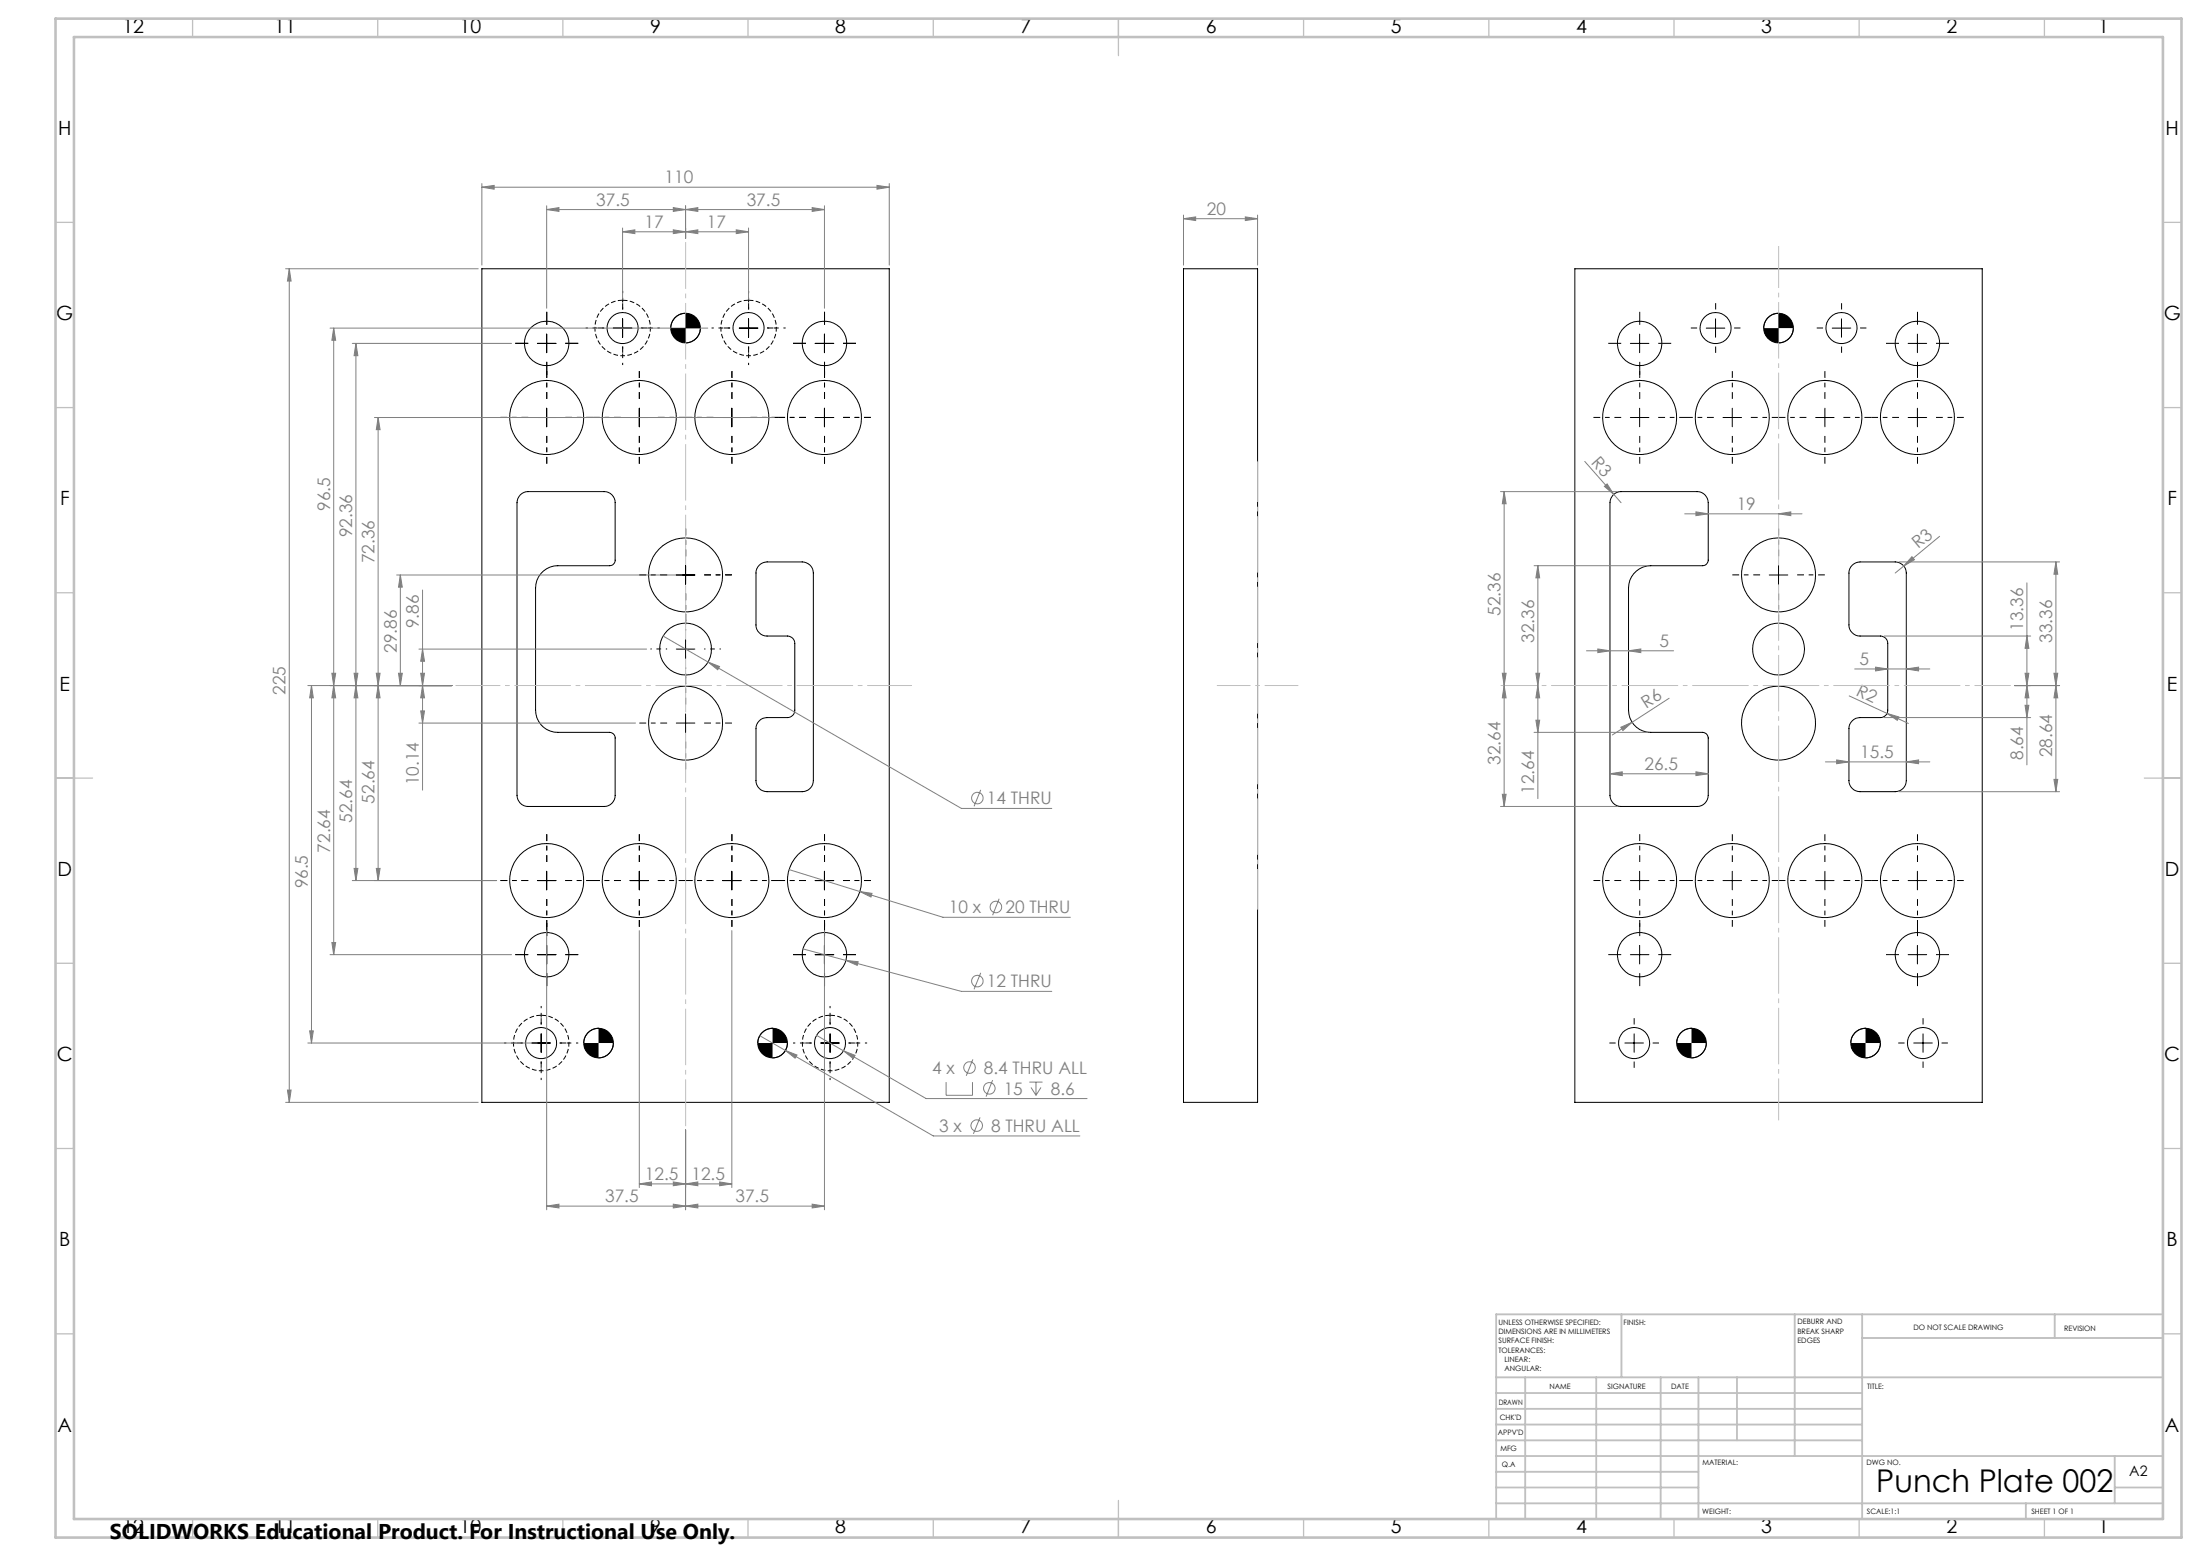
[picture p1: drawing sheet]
<svg xmlns="http://www.w3.org/2000/svg" width="594mm" height="420mm" viewBox="0 0 594 420" stroke-linecap="round" stroke-linejoin="round" font-family="sans-serif">
<path d="M168.1 81a7.5 7.5 0 0 1 6.7 10.9 7.5 7.5 0 0 1-12.8 1 7.5 7.5 0 0 1 5-11.8l1.1-.1M202.1 81a7.5 7.5 0 0 1 6.7 10.9 7.5 7.5 0 0 1-12.8 1 7.5 7.5 0 0 1 5-11.8l1.1-.1M146.1 274a7.5 7.5 0 0 1 6.7 10.9 7.5 7.5 0 0 1-12.8 1 7.5 7.5 0 0 1 5-11.8l1.1-.1M224.1 274a7.5 7.5 0 0 1 6.7 10.9 7.5 7.5 0 0 1-12.8 1 7.5 7.5 0 0 1 5-11.8l1.1-.1" fill="none" stroke="#000" stroke-width=".27" stroke-dasharray="1.3 .6" stroke-linecap="butt"/>
<g fill="none" stroke="#000" stroke-width=".27">
<path d="M130.1 72.5h110v225.1h-110zM319.5 72.5h20v225.1h-20zM425.2 72.5h110v225.1h-110zM145.1 92.7h5M147.6 90.2v5M165.6 88.6h5M168.1 86.1v4.9M185.1 84.5a4 4 0 0 0-4 4.1M189.1 88.6a4 4 0 0 1-4 4M199.6 88.6h5M202.1 86.1v4.9M220.1 92.7h5"/>
<path d="M222.6 90.2v5M440.2 92.7h5M442.7 90.2v5M460.7 88.6h5M463.2 86.1v4.9M480.2 84.5a4 4 0 0 0-4 4.1M484.2 88.6a4 4 0 0 1-4 4M494.7 88.6h5M497.2 86.1v4.9M515.2 92.7h5M517.7 90.2v5M145.1 112.7h5"/>
<path d="M147.6 110.2v5M170.1 112.7h5M172.6 110.2v5M195.1 112.7h5M197.6 110.2v5M220.1 112.7h5M222.6 110.2v5M440.2 112.7h5M442.7 110.2v5M465.2 112.7h5M467.7 110.2v5M490.2 112.7h5"/>
<path d="M492.7 110.2v5M515.2 112.7h5M517.7 110.2v5M140.5 133.6a2.87 2.87 0 0 1 2.1-.9h20.5a2.95 2.95 0 0 1 3 3v15.5a1.51 1.51 0 0 1-1.5 1.5h-14a6 6 0 0 0-6 6v33a6 6 0 0 0 6 6h14a1.51 1.51 0 0 1 1.5 1.5v15.5a2.95 2.95 0 0 1-3 3h-20.5a3 3 0 0 1-3-3v-79a3.1 3.1 0 0 1 .9-2.1zM435.6 133.6a2.87 2.87 0 0 1 2.1-.9h20.5a3 3 0 0 1 3 3v15.5a1.57 1.57 0 0 1-1.5 1.5h-14a6 6 0 0 0-6 6v33a6 6 0 0 0 6 6h14a1.57 1.57 0 0 1 1.5 1.5v15.5a3 3 0 0 1-3 3h-20.5a3 3 0 0 1-3-3v-79a3.1 3.1 0 0 1 .9-2.1zM182.6 155.2h5M185.1 152.7v5M205 152.6a3.1 3.1 0 0 1 2.1-.9h9.5a3 3 0 0 1 3 3v56a3 3 0 0 1-3 3h-9.5a3 3 0 0 1-3-3v-14a3 3 0 0 1 3-3h5.5a1.99 1.99 0 0 0 2-2v-18a1.99 1.99 0 0 0-2-2h-5.5a3 3 0 0 1-3-3v-14a2.87 2.87 0 0 1 .9-2.1zM477.7 155.2h5M480.2 152.7v5M500.1 152.6a3.1 3.1 0 0 1 2.1-.9h9.5a3 3 0 0 1 3 3v56a3 3 0 0 1-3 3h-9.5a3 3 0 0 1-3-3v-14a3 3 0 0 1 3-3h5.5a1.99 1.99 0 0 0 2-2v-18a1.99 1.99 0 0 0-2-2h-5.5a3 3 0 0 1-3-3v-14a2.87 2.87 0 0 1 .9-2.1zM182.6 175.2h5"/>
<path d="M185.1 172.7v5M182.6 195.2h5M185.1 192.7v5M145.1 237.7h5M147.6 235.2v5M170.1 237.7h5M172.6 235.2v5M195.1 237.7h5M197.6 235.2v5M220.1 237.7h5M222.6 235.2v5M440.2 237.7h5"/>
<path d="M442.7 235.2v5M465.2 237.7h5M467.7 235.2v5M490.2 237.7h5M492.7 235.2v5M515.2 237.7h5M517.7 235.2v5M145.1 257.7h5M147.6 255.2v5M220.1 257.7h5M222.6 255.2v5M440.2 257.7h5"/>
<path d="M442.7 255.2v5M515.2 257.7h5M517.7 255.2v5M146.1 279.1v4.9M161.6 277.5a4 4 0 0 0-4 4M208.6 277.5a4 4 0 0 0-4 4M224.1 279.1v4.9M441.2 279.1v4.9M456.7 277.5a4 4 0 0 0-4 4M503.7 277.5a4 4 0 0 0-4 4M519.2 279.1v4.9M143.6 281.5h5"/>
<path d="M165.6 281.5a4 4 0 0 1-4 4.1M212.6 281.5a4 4 0 0 1-4 4.1M221.6 281.5h5M438.7 281.5h5M460.7 281.5a4 4 0 0 1-4 4.1M507.7 281.5a4 4 0 0 1-4 4.1M516.7 281.5h5"/>
<circle cx="147.6" cy="92.7" r="6"/>
<circle cx="168.1" cy="88.6" r="4.2"/>
<circle cx="185.1" cy="88.5" r="4"/>
<circle cx="202.1" cy="88.6" r="4.2"/>
<circle cx="222.6" cy="92.7" r="6"/>
<circle cx="442.7" cy="92.7" r="6"/>
<circle cx="463.2" cy="88.6" r="4.2"/>
<circle cx="480.2" cy="88.5" r="4"/>
<circle cx="497.2" cy="88.6" r="4.2"/>
<circle cx="517.7" cy="92.7" r="6"/>
<circle cx="147.6" cy="112.7" r="10"/>
<circle cx="172.6" cy="112.7" r="10"/>
<circle cx="197.6" cy="112.7" r="10"/>
<circle cx="222.6" cy="112.7" r="10"/>
<circle cx="442.7" cy="112.7" r="10"/>
<circle cx="467.7" cy="112.7" r="10"/>
<circle cx="492.7" cy="112.7" r="10"/>
<circle cx="517.7" cy="112.7" r="10"/>
<circle cx="185.1" cy="155.2" r="10"/>
<circle cx="480.2" cy="155.2" r="10"/>
<circle cx="185.1" cy="175.2" r="7"/>
<circle cx="480.2" cy="175.2" r="7"/>
<circle cx="185.1" cy="195.2" r="10"/>
<circle cx="480.2" cy="195.2" r="10"/>
<circle cx="147.6" cy="237.7" r="10"/>
<circle cx="172.6" cy="237.7" r="10"/>
<circle cx="197.6" cy="237.7" r="10"/>
<circle cx="222.6" cy="237.7" r="10"/>
<circle cx="442.7" cy="237.7" r="10"/>
<circle cx="467.7" cy="237.7" r="10"/>
<circle cx="492.7" cy="237.7" r="10"/>
<circle cx="517.7" cy="237.7" r="10"/>
<circle cx="147.6" cy="257.7" r="6"/>
<circle cx="222.6" cy="257.7" r="6"/>
<circle cx="442.7" cy="257.7" r="6"/>
<circle cx="517.7" cy="257.7" r="6"/>
<circle cx="146.1" cy="281.5" r="4.2"/>
<circle cx="161.6" cy="281.5" r="4"/>
<circle cx="208.6" cy="281.5" r="4"/>
<circle cx="224.1" cy="281.5" r="4.2"/>
<circle cx="441.2" cy="281.5" r="4.2"/>
<circle cx="456.7" cy="281.5" r="4"/>
<circle cx="503.7" cy="281.6" r="4"/>
<circle cx="519.2" cy="281.5" r="4.2"/>
</g>
<g fill="none" stroke="#808080" stroke-width=".27">
<path d="M130.1 50.5l3.3-.5v1.1zM130.1 49.5v22.1M130.1 50.5h110M147.6 56.6l3.3-.6v1.1zM147.6 55.5v27.7M147.6 56.6h75M181.8 56l3.3 .6-3.3 .5zM185.1 56.6l3.3-.6v1.1zM185.1 55.5v8.9M219.3 56l3.3 .6-3.3 .5zM222.6 55.5v27.7M236.8 50l3.3 .5-3.3 .6z"/>
<path d="M240.1 49.5v22.1M319.5 59l3.3-.5v1zM319.5 58v13.6M319.5 59h20M336.2 58.5l3.3 .5-3.3 .5zM339.5 58v13.6M77.1 72.5h52M78.1 72.5l.5 3.4h-1zM78.1 72.5v225.1M168.1 62.6l3.3-.6v1.1zM168.1 61.5v19.3M168.1 62.6h34"/>
<path d="M181.8 62l3.3 .6-3.3 .5zM185.1 62.6l3.3-.6v1.1zM198.8 62l3.3 .6-3.3 .5zM202.1 61.5v19.3M89.1 88.6h102M90.1 88.6l.5 3.2h-1zM90.1 88.6v169.1M95.1 92.7h43M96.1 92.7l.5 3.3h-1zM96.1 92.7v145M101.1 112.7h108M102.1 112.7l.5 3.3h-1z"/>
<path d="M102.1 112.7v125M405.1 132.7h31.6M406.1 132.7l.5 3.3h-1zM406.1 132.7v85M427.9 124.5l7.8 8.9M433.2 131.3l.7-.7 1.8 2.8zM435.7 133.4l2 2.3M454.9 138.7h31.7M457.9 138.2l3.3 .5-3.3 .5zM480.2 138.7l3.3-.5v1zM107.1 155.2h77M108.1 155.2l.5 3.3h-1z"/>
<path d="M108.1 155.2v29.8M114.1 159.3v54M414.2 152.7h30.5M415.2 152.7l.5 3.3h-1zM415.2 152.7v62.9M512.7 151.7h43.4M514 152.8l-2.3 1.9M516.2 150.3l.7 .8-2.9 1.7zM523.7 144.8l-9.7 8M547.3 157.3v49.2M555.1 151.7l.5 3.3h-1zM555.1 151.7v62"/>
<path d="M113.1 175.2h61.5M114.1 175.2l.5 3.3h-1zM179 171.7l80.6 46.5h24.4M191.2 178.7l3.1 1.2-.5 .9zM428.3 175.7h23.6M431.4 175.2l3.3 .5-3.3 .5zM439.7 175.7l3.3-.5v1zM508.7 171.7h39.6M547.3 171.7l.5 3.3h-1zM83.1 185h38.9M84.1 185l.5 3.4h-1zM84.1 185v96.5"/>
<path d="M89.6 181.7h1l-.5 3.3zM90.1 185l.5 3.4h-1zM95.6 181.7h1l-.5 3.3zM96.1 185l.5 3.4h-1zM101.6 181.7h1l-.5 3.3zM102.1 185l.5 3.4h-1zM107.6 181.7h1l-.5 3.3zM113.1 195.2h58.5M113.6 191.9h1l-.5 3.3zM113.6 181.7h1l-.5 3.3zM114.1 185l.5 3.4h-1zM405.6 181.7h1l-.5 3.3z"/>
<path d="M406.1 185l.5 3.4h-1zM414.2 197.7h30.5M414.7 194.4h1l-.5 3.3zM414.7 181.7h1l-.5 3.3zM415.2 185l.5 3.4h-1zM437.6 196.3l3.1-1.3-2.5 2.2zM440.7 195l-5.4 3.4M450.7 188.5l-10 6.5M499.3 187.8l10.2 4.8M500.8 180.6h20.3M506.4 180.1l3.3 .5-3.3 .5zM508.7 193.7h39.6"/>
<path d="M509.5 192.6l3.2 .9-.4 .9zM509.5 192.6l5.8 2.7M514.7 180.6l3.3-.5v1zM543.9 185h12.2M546.8 181.7h1l-.5 3.3zM546.8 190.4h1l-.5 3.3zM547.3 185l.5 3.4h-1zM554.6 181.7h1l-.5 3.3zM555.1 185l.5 3.4h-1zM264.8 213.2l-1.8 4.4M405.1 217.7h31.6M405.6 214.4h1l-.5 3.3z"/>
<path d="M434.7 208.9l3.3-.6v1.1zM434.7 208.9h26.5M457.9 208.3l3.3 .6-3.3 .5zM492.9 205.7h28.2M495.9 205.1l3.3 .6-3.3 .4zM512.7 213.7h43.4M514.7 205.7l3.3-.6v1zM554.6 210.4h1l-.5 3.3zM95.1 237.7h39M95.6 234.4h1l-.5 3.3zM101.6 234.4h1l-.5 3.3zM213 234.7l19.2 5.9"/>
<path d="M89.1 257.7h49M89.6 254.4h1l-.5 3.3zM147.6 251.2v75.3M172.6 251.2v69.4M197.6 251.2v69.4M216.8 256.1l11.6 3.1M222.6 251.2v75.3M228.4 259.2l3.3 .4-.2 1zM228.4 259.2l31.2 8.4h24.4M232.2 240.6l3.2 .5-.2 1zM232.2 240.6l22.4 7h34.4M269.8 242.6l-1.8 4.4"/>
<path d="M83.6 278.3h1l-.5 3.2zM205.1 279.6l46.9 27h39.6M220.5 279.5l7.3 4.2M264.8 262.6l-1.8 4.4M77.1 297.6h52M77.6 294.2h1l-.5 3.4zM83.1 281.5h62M212.1 283.5l3.1 1.3-.5 .8zM227.8 283.7l3.1 1.2-.5 .8zM227.8 283.7l22.2 12.8h43.5M255.4 292.1v3.5h7.2v-3.5M262.7 285.9l-1.8 4.5"/>
<path d="M268 291.6l-1.8 4.4M277.9 292.1h3.6M278.4 293.5l1.3 2.1M279.7 292.1v3.5M281.1 293.5l-1.4 2.1M172.6 319.6l3.3-.6v1.1zM172.6 319.6h25M181.8 319l3.3 .6-3.3 .5zM185.1 319.6l3.3-.6v1.1zM185.1 305v21.5M194.3 319l3.3 .6-3.3 .5zM264.6 301.6l-1.8 4.5"/>
<path d="M147.6 325.6l3.3-.6v1.1zM147.6 325.6h75M181.8 325l3.3 .6-3.3 .5zM185.1 325.6l3.3-.6v1.1zM219.3 325l3.3 .6-3.3 .5z"/>
<circle cx="263.9" cy="215.4" r="1.55"/>
<circle cx="268.9" cy="244.8" r="1.56"/>
<circle cx="263.9" cy="264.8" r="1.56"/>
<circle cx="261.8" cy="288.2" r="1.55"/>
<circle cx="267.1" cy="293.8" r="1.55"/>
<circle cx="263.7" cy="303.8" r="1.55"/>
</g>
<g fill="none" stroke="#000" stroke-width=".27" stroke-dasharray="15.2 1.3 1.3 1.3" stroke-dashoffset="13.4" stroke-linecap="butt">
<path d="M142.6 112.7h-7.5M147.6 107.7v-7.5M147.6 117.7v7.5M152.6 112.7h7.5M167.6 112.7h-7.5M172.6 107.7v-7.5M172.6 117.7v7.5M177.6 112.7h7.5M192.6 112.7h-7.5M197.6 107.7v-7.5M197.6 117.7v7.5M202.6 112.7h7.5"/>
<path d="M217.6 112.7h-7.5M222.6 107.7v-7.5M222.6 117.7v7.5M227.6 112.7h7.5M437.7 112.7h-7.5M442.7 107.7v-7.5M442.7 117.7v7.5M447.7 112.7h7.5M462.7 112.7h-7.5M467.7 107.7v-7.5M467.7 117.7v7.5M472.7 112.7h7.5"/>
<path d="M487.7 112.7h-7.5M492.7 107.7v-7.5M492.7 117.7v7.5M497.7 112.7h7.5M512.7 112.7h-7.5M517.7 107.7v-7.5M517.7 117.7v7.5M522.7 112.7h7.5M180.1 155.2h-7.5M185.1 150.2v-7.5M190.1 155.2h7.5M475.2 155.2h-7.5"/>
<path d="M480.2 150.2v-7.5M485.2 155.2h7.5M185.1 160.2v7.5M480.2 160.2v7.5M180.1 195.2h-7.5M185.1 190.2v-7.5M190.1 195.2h7.5M185.1 200.2v7.5M142.6 237.7h-7.5M147.6 232.7v-7.5M152.6 237.7h7.5M167.6 237.7h-7.5"/>
<path d="M172.6 232.7v-7.5M177.6 237.7h7.5M192.6 237.7h-7.5M197.6 232.7v-7.5M202.6 237.7h7.5M217.6 237.7h-7.5M222.6 232.7v-7.5M227.6 237.7h7.5M437.7 237.7h-7.5M442.7 232.7v-7.5M447.7 237.7h7.5M462.7 237.7h-7.5"/>
<path d="M467.7 232.7v-7.5M472.7 237.7h7.5M487.7 237.7h-7.5M492.7 232.7v-7.5M497.7 237.7h7.5M512.7 237.7h-7.5M517.7 232.7v-7.5M522.7 237.7h7.5M147.6 242.7v7.5M172.6 242.7v7.5M197.6 242.7v7.5M222.6 242.7v7.5"/>
<path d="M442.7 242.7v7.5M467.7 242.7v7.5M492.7 242.7v7.5M517.7 242.7v7.5"/>
</g>
<g fill="none" stroke="#000" stroke-width=".27" stroke-dasharray="15.2 1.3 1.3 1.3" stroke-linecap="butt">
<path d="M142.6 92.7h-3.5M147.6 87.7v-3.5M147.6 97.7v3.5M152.6 92.7h3.5M163.1 88.5h-1.7M168.1 83.5v-1.7M168.1 93.5v1.7M173.1 88.5h1.7M197.1 88.5h-1.7M202.1 83.5v-1.7M202.1 93.5v1.7M207.1 88.5h1.7"/>
<path d="M217.6 92.7h-3.5M222.6 87.7v-3.5M222.6 97.7v3.5M227.6 92.7h3.5M437.7 92.7h-3.5M442.7 87.7v-3.5M442.7 97.7v3.5M447.7 92.7h3.5M458.2 88.5h-1.7M463.2 83.5v-1.7M463.2 93.5v1.7M468.2 88.5h1.7"/>
<path d="M492.2 88.5h-1.7M497.2 83.5v-1.7M497.2 93.5v1.7M502.2 88.5h1.7M512.7 92.7h-3.5M517.7 87.7v-3.5M517.7 97.7v3.5M522.7 92.7h3.5M142.6 257.7h-3.5M147.6 252.7v-3.5M152.6 257.7h3.5M217.6 257.7h-3.5"/>
<path d="M222.6 252.7v-3.5M227.6 257.7h3.5M437.7 257.7h-3.5M442.7 252.7v-3.5M447.7 257.7h3.5M512.7 257.7h-3.5M517.7 252.7v-3.5M522.7 257.7h3.5M146.1 276.5v-1.7M147.6 262.7v3.5M222.6 262.7v3.5M224.1 276.5v-1.7"/>
<path d="M441.2 276.5v-1.7M442.7 262.7v3.5M517.7 262.7v3.5M519.2 276.5v-1.7M141.1 281.5h-1.7M146.1 286.5v1.7M151.1 281.5h1.7M219.1 281.5h-1.7M224.1 286.5v1.7M229.1 281.5h1.7M436.2 281.5h-1.7M441.2 286.5v1.7"/>
<path d="M446.2 281.5h1.7M514.2 281.5h-1.7M519.2 286.5v1.7M524.2 281.5h1.7"/>
</g>
<path d="M180.1 175.2h-4.5M185.1 170.2v-4.5M190.1 175.2h4.5M185.1 180.2v4.5" fill="none" stroke="#000" stroke-width=".27" stroke-dasharray="15.2 1.3 1.3 1.3" stroke-dashoffset="14.9" stroke-linecap="butt"/>
<g fill="none" stroke="#000" stroke-width=".27" stroke-dasharray="15.2 1.3 1.3 1.3" stroke-dashoffset="14.6" stroke-linecap="butt">
<path d="M163.1 88.5h-5M168.1 83.5v-5M168.1 93.5v5M173.1 88.5h5M197.1 88.5h-5M202.1 83.5v-5M202.1 93.5v5M207.1 88.5h5M146.1 276.5v-5M224.1 276.5v-5M141.1 281.5h-5M146.1 286.5v5"/>
<path d="M151.1 281.5h5M219.1 281.5h-5M224.1 286.5v5M229.1 281.5h5"/>
</g>
<path d="M328.6 185h22" fill="none" stroke="#c0c0c0" stroke-width=".27" stroke-dasharray="15.2 1.3 1.3 1.3" stroke-dashoffset="6.1" stroke-linecap="butt"/>
<path d="M339.6 124.5v121" fill="none" stroke="#c0c0c0" stroke-width=".27" stroke-dasharray="15.2 1.3 1.3 1.3" stroke-dashoffset="4.3" stroke-linecap="butt"/>
<path d="M405.2 185h137.7" fill="none" stroke="#c0c0c0" stroke-width=".27" stroke-dasharray="15.2 1.3 1.3 1.3" stroke-dashoffset="5.4" stroke-linecap="butt"/>
<path d="M480.2 302.4v-236" fill="none" stroke="#c0c0c0" stroke-width=".27" stroke-dasharray="15.2 1.3 1.3 1.3" stroke-dashoffset="3.9" stroke-linecap="butt"/>
<path d="M123 185h123.2" fill="none" stroke="#c0c0c0" stroke-width=".27" stroke-dasharray="15.2 1.3 1.3 1.3" stroke-dashoffset="3.2" stroke-linecap="butt"/>
<path d="M185.1 304v-238.7" fill="none" stroke="#c0c0c0" stroke-width=".27" stroke-dasharray="15.2 1.3 1.3 1.3" stroke-dashoffset="2.6" stroke-linecap="butt"/>
<g fill="none" stroke="#c0c0c0" stroke-width=".35">
<path d="M52 5v5M102 5v5M152 5v5M202 5v5M252 5v5M302 5v10M352 5v5M402 5v5M452 5v5M502 5v5M552 5v5M15 60h5"/>
<path d="M584 60h5M15 110h5M584 110h5M15 160h5M584 160h5M15 210h10M579 210h10M15 260h5M584 260h5M15 310h5M584 310h5M15 360h5"/>
<path d="M584 360h5M52 410v5M102 410v5M152 410v5M202 410v5M252 410v5M302 405v10M352 410v5M402 410v5M452 410v5M502 410v5M552 410v5"/>
</g>
<g fill="none" stroke="#c0c0c0" stroke-width=".5">
<path d="M437.8 354.8v17M484.6 354.8v38.2M502.8 354.8v55.2M554.8 354.8v6.4M584 354.8h-180v55.2M404 371.8h180M404 376h98.8M411.8 371.8v38.2M431 371.8v38.2M448.4 371.8v38.2M458.6 371.8v38.2M469 371.8v17"/>
<path d="M502.8 361.2h81.2M404 388.8h98.8M404 384.5h98.8M404 380.3h98.8M404 397.3h54.6M404 393h180M571 393v12.8M404 405.8h180M404 401.5h54.6M547 405.8v4.2M571 401.5h13"/>
</g>
<path d="M15 5h574v410h-574zM20 10h564v400h-564z" fill="none" stroke="#c0c0c0" stroke-width=".7"/>
<path d="M157.6 281.5a4 4 0 0 0 4 4.1v-4.1zM161.6 277.5v4h4a4 4 0 0 0-4-4zM204.6 281.5a4 4 0 0 0 4 4.1v-4.1zM208.6 277.5v4h4a4 4 0 0 0-4-4zM181.1 88.6a4 4 0 0 0 4 4v-4zM185.1 84.5v4.1h4a4 4 0 0 0-4-4.1zM452.7 281.5a4 4 0 0 0 4 4.1v-4.1zM456.7 277.5v4h4a4 4 0 0 0-4-4zM499.7 281.5a4 4 0 0 0 4 4.1v-4.1zM503.7 277.5v4h4a4 4 0 0 0-4-4zM476.2 88.6a4 4 0 0 0 4 4v-4zM480.2 84.5v4.1h4a4 4 0 0 0-4-4.1z" fill="#000"/>
<g fill="#808080">
<path d="M433.2 131.3l.7-.7 1.8 2.8z"/>
<path d="M509.5 192.6l3.2 .9-.4 .9z"/>
<path d="M437.6 196.3l3.1-1.3-2.5 2.2z"/>
<path d="M516.2 150.3l.7 .8-2.9 1.7z"/>
<path d="M228.4 259.2l3.1 1.4 .2-1zM227.8 283.7l2.6 2 .5-.8zM212.1 283.5l2.6 2.1 .5-.8zM232.2 240.6l3 1.5 .2-1zM191.2 178.7l2.6 2.1 .5-.9zM130.1 50.5l3.3-.5v1.1zM236.8 50l3.3 .5-3.3 .6zM319.5 59l3.3-.5v1zM336.2 58.5l3.3 .5-3.3 .5z"/>
<path d="M434.7 208.9l3.3-.6v1.1zM457.9 208.3l3.3 .6-3.3 .5z"/>
<path d="M495.9 205.1l3.3 .6-3.3 .4zM514.7 205.7l3.3-.6v1zM506.4 180.1l3.3 .5-3.3 .5zM514.7 180.6l3.3-.5v1z"/>
<path d="M439.7 175.7l3.3-.5v1zM431.4 175.2l3.3 .5-3.3 .5z"/>
<path d="M78.1 72.5l.5 3.4h-1zM77.6 294.2h1l-.5 3.4z"/>
<path d="M181.8 56l3.3 .6-3.3 .5zM147.6 56.6l3.3-.6v1.1zM181.8 62l3.3 .6-3.3 .5zM168.1 62.6l3.3-.6v1.1zM181.8 319l3.3 .6-3.3 .5zM172.6 319.6l3.3-.6v1.1zM219.3 325l3.3 .6-3.3 .5zM185.1 325.6l3.3-.6v1.1zM480.2 138.7l3.3-.5v1zM457.9 138.2l3.3 .5-3.3 .5z"/>
<path d="M185.1 62.6l3.3-.6v1.1zM198.8 62l3.3 .6-3.3 .5zM185.1 56.6l3.3-.6v1.1zM219.3 56l3.3 .6-3.3 .5zM185.1 319.6l3.3-.6v1.1zM194.3 319l3.3 .6-3.3 .5zM147.6 325.6l3.3-.6v1.1zM181.8 325l3.3 .6-3.3 .5z"/>
<path d="M89.6 181.7h1l-.5 3.3zM90.1 88.6l.5 3.2h-1zM113.6 191.9h1l-.5 3.3zM114.1 185l.5 3.4h-1zM101.6 234.4h1l-.5 3.3zM102.1 185l.5 3.4h-1zM95.6 181.7h1l-.5 3.3zM96.1 92.7l.5 3.3h-1zM83.6 278.3h1l-.5 3.2zM84.1 185l.5 3.4h-1zM405.6 214.4h1l-.5 3.3zM406.1 185l.5 3.4h-1zM554.6 181.7h1l-.5 3.3zM555.1 151.7l.5 3.3h-1zM546.8 181.7h1l-.5 3.3zM547.3 171.7l.5 3.3h-1zM554.6 210.4h1l-.5 3.3zM555.1 185l.5 3.4h-1z"/>
<path d="M102.1 112.7l.5 3.3h-1zM101.6 181.7h1l-.5 3.3zM108.1 155.2l.5 3.3h-1zM107.6 181.7h1l-.5 3.3zM114.1 175.2l.5 3.3h-1zM113.6 181.7h1l-.5 3.3zM96.1 185l.5 3.4h-1zM95.6 234.4h1l-.5 3.3zM90.1 185l.5 3.4h-1zM89.6 254.4h1l-.5 3.3zM406.1 132.7l.5 3.3h-1zM405.6 181.7h1l-.5 3.3zM415.2 185l.5 3.4h-1zM414.7 194.4h1l-.5 3.3zM547.3 185l.5 3.4h-1zM546.8 190.4h1l-.5 3.3z"/>
<path d="M415.2 152.7l.5 3.3h-1zM414.7 181.7h1l-.5 3.3z"/>
</g>
<text font-size="8.5" x="506.6" y="402.7">Punch Plate 002</text>
<text font-size="5.8" x="29.7" y="415.3">SOLIDWORKS Educational Product. For Instructional Use Only.</text>
<g font-size="5.3">
<text x="33.1" y="8.9">12</text>
<text x="74.1" y="8.9">11</text>
<text x="124.1" y="8.9">10</text>
<text x="175.5" y="8.9">9</text>
<text x="225.5" y="8.9">8</text>
<text x="275.5" y="8.9">7</text>
<text x="325.5" y="8.9">6</text>
<text x="375.5" y="8.9">5</text>
<text x="425.5" y="8.9">4</text>
<text x="475.5" y="8.9">3</text>
<text x="525.5" y="8.9">2</text>
<text x="566.5" y="8.9">1</text>
<text x="15.7" y="36.4">H</text>
<text x="584.7" y="36.4">H</text>
<text x="15.2" y="86.4">G</text>
<text x="584.2" y="86.4">G</text>
<text x="16.2" y="136.4">F</text>
<text x="585.2" y="136.4">F</text>
<text x="16.1" y="186.4">E</text>
<text x="585.1" y="186.4">E</text>
<text x="15.5" y="236.4">D</text>
<text x="584.5" y="236.4">D</text>
<text x="15.4" y="286.4">C</text>
<text x="584.4" y="286.4">C</text>
<text x="16" y="336.4">B</text>
<text x="585" y="336.4">B</text>
<text x="15.5" y="386.4">A</text>
<text x="584.5" y="386.4">A</text>
<text x="33.1" y="413.9">12</text>
<text x="74.1" y="413.9">11</text>
<text x="124.1" y="413.9">10</text>
<text x="175.5" y="413.9">9</text>
<text x="225.5" y="413.9">8</text>
<text x="275.5" y="413.9">7</text>
<text x="325.5" y="413.9">6</text>
<text x="375.5" y="413.9">5</text>
<text x="425.5" y="413.9">4</text>
<text x="475.5" y="413.9">3</text>
<text x="525.5" y="413.9">2</text>
<text x="566.5" y="413.9">1</text>
</g>
<g font-size="4.7" fill="#808080">
<text x="179.4" y="49.5">110</text>
<text x="161" y="55.5">37.5</text>
<text x="201.6" y="55.5">37.5</text>
<text x="325.9" y="58">20</text>
<text x="174" y="61.5">17</text>
<text x="190.8" y="61.5">17</text>
<text x="429.5" y="124.9" transform="rotate(49 429.5 124.9)">R3</text>
<text x="89.1" y="137.9" transform="rotate(-90 89.1 137.9)">96.5</text>
<text x="468.9" y="137.7">19</text>
<text x="95.1" y="145" transform="rotate(-90 95.1 145)">92.36</text>
<text x="517.9" y="148.3" transform="rotate(-40 517.9 148.3)">R3</text>
<text x="101.1" y="152" transform="rotate(-90 101.1 152)">72.36</text>
<text x="405.1" y="166.3" transform="rotate(-90 405.1 166.3)">52.36</text>
<text x="113.1" y="169.6" transform="rotate(-90 113.1 169.6)">9.86</text>
<text x="414.2" y="173.5" transform="rotate(-90 414.2 173.5)">32.36</text>
<text x="546.3" y="170.2" transform="rotate(-90 546.3 170.2)">13.36</text>
<text x="554.1" y="173.5" transform="rotate(-90 554.1 173.5)">33.36</text>
<text x="107.1" y="176.3" transform="rotate(-90 107.1 176.3)">29.86</text>
<text x="448" y="174.6">5</text>
<text x="502.1" y="179.6">5</text>
<text x="77.1" y="187.6" transform="rotate(-90 77.1 187.6)">225</text>
<text x="444.5" y="191.3" transform="rotate(-33 444.5 191.3)">R6</text>
<text x="500.9" y="187.5" transform="rotate(26 500.9 187.5)">R2</text>
<text x="405.1" y="206.5" transform="rotate(-90 405.1 206.5)">32.64</text>
<text x="444" y="207.8">26.5</text>
<text x="502.3" y="204.6">15.5</text>
<text x="546.3" y="205.2" transform="rotate(-90 546.3 205.2)">8.64</text>
<text x="554.1" y="204.4" transform="rotate(-90 554.1 204.4)">28.64</text>
<text x="113.1" y="212" transform="rotate(-90 113.1 212)">10.14</text>
<text x="414.2" y="214.2" transform="rotate(-90 414.2 214.2)">12.64</text>
<text x="101.1" y="216.9" transform="rotate(-90 101.1 216.9)">52.64</text>
<text x="266.5" y="217.1">14 THRU</text>
<text x="95.1" y="222.1" transform="rotate(-90 95.1 222.1)">52.64</text>
<text x="89.1" y="230.1" transform="rotate(-90 89.1 230.1)">72.64</text>
<text x="83.1" y="239.8" transform="rotate(-90 83.1 239.8)">96.5</text>
<text x="256.2" y="246.5">10 x</text>
<text x="271.5" y="246.5">20 THRU</text>
<text x="266.5" y="266.5">12 THRU</text>
<text x="251.7" y="289.8">4 x</text>
<text x="265.7" y="289.8">8.4 THRU ALL</text>
<text x="271" y="295.5">15</text>
<text x="283.8" y="295.5">8.6</text>
<text x="253.6" y="305.5">3 x</text>
<text x="267.6" y="305.5">8 THRU ALL</text>
<text x="174.1" y="318.5">12.5</text>
<text x="186.7" y="318.5">12.5</text>
<text x="163.4" y="324.5">37.5</text>
<text x="198.6" y="324.5">37.5</text>
</g>
<text font-size="3.9" x="574.9" y="398.5">A2</text>
<g font-size="2">
<text x="404.6" y="357.6">UNLESS OTHERWISE SPECIFIED:</text>
<text x="438.4" y="357.6">FINISH:</text>
<text x="485.3" y="357.5">DEBURR AND</text>
<text x="485.3" y="360">BREAK SHARP</text>
<text x="516.6" y="359">DO NOT SCALE DRAWING</text>
<text x="557.3" y="359.2">REVISION</text>
<text x="404.6" y="360.1">DIMENSIONS ARE IN MILLIMETERS</text>
<text x="404.6" y="362.6">SURFACE FINISH:</text>
<text x="404.6" y="365.1">TOLERANCES:</text>
<text x="485.3" y="362.5">EDGES</text>
<text x="406.2" y="367.6">LINEAR:</text>
<text x="406.2" y="370.1">ANGULAR:</text>
<text x="418.3" y="375">NAME</text>
<text x="434" y="374.9">SIGNATURE</text>
<text x="451.2" y="374.9">DATE</text>
<text x="504.1" y="374.9">TITLE:</text>
<text x="404.6" y="379.1">DRAWN</text>
<text x="404.9" y="383.3">CHK'D</text>
<text x="404.4" y="387.4">APPV'D</text>
<text x="405.1" y="391.8">MFG</text>
<text x="405.5" y="396">Q.A</text>
<text x="459.6" y="395.5">MATERIAL:</text>
<text x="504" y="395.5">DWG NO.</text>
<text x="459.6" y="408.5">WEIGHT:</text>
<text x="504.1" y="408.6">SCALE:1:1</text>
<text x="548.5" y="408.6">SHEET 1 OF 1</text>
</g>
</svg>
